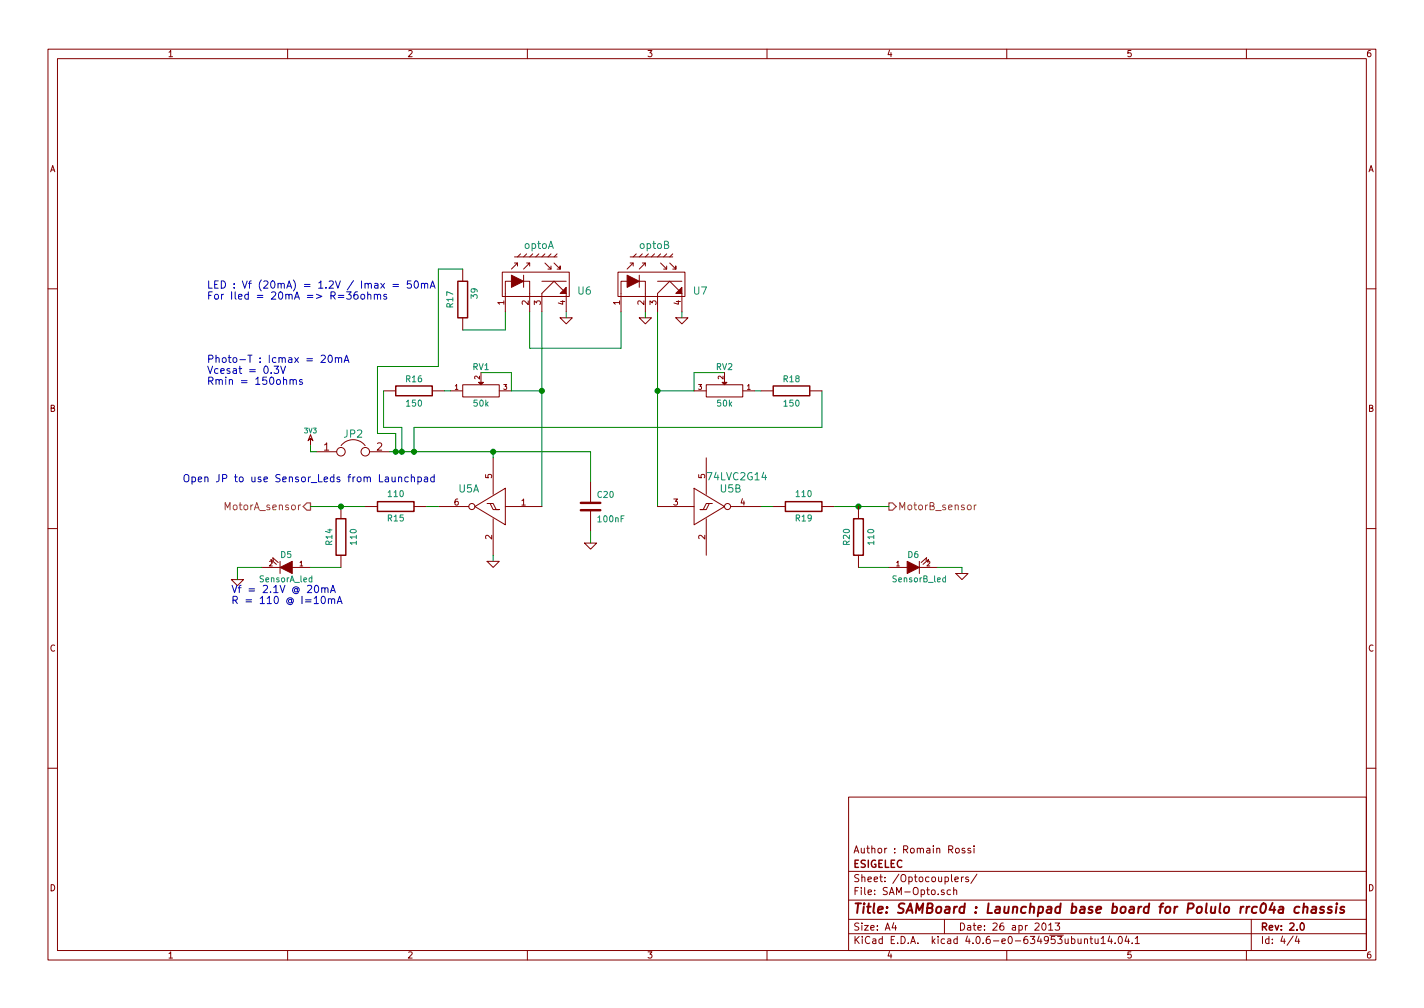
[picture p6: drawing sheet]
<svg xmlns="http://www.w3.org/2000/svg" width="297mm" height="210mm" viewBox="0 0 297 210" stroke-linecap="round" stroke-linejoin="round" font-family="sans-serif">
<g fill="none" stroke="#840000" stroke-width=".21">
<path d="M10 10.3h277v189.9h-277zM12 12.2h273v186.1h-273zM60 10.3v1.9M110 10.3v1.9M160 10.3v1.9M210 10.3v1.9M260 10.3v1.9M96.5 56.1v2.6M104.8 56.8h13.9v5h-13.9zM106.7 58.7h-1.3v6.3M107.3 54.9h.6l-1.2 1.2M107.3 53.6h8.9"/>
<path d="M107.9 54.9v.6M108.6 53l-.7 .6M109.2 58.7h1.3v6.3M109.2 57.4v2.5M109.9 54.9h.6l-1.3 1.2M109.9 53l-.7 .6M110.5 54.9v.6M111.1 53l-.6 .6M112.4 53l-.6 .6M113 58.7h5.1M113.7 54.9l1.2 1.2v-.6M113.7 53l-.7 .6"/>
<path d="M114.3 56.1h.6M114.9 53l-.6 .6M115.6 54.9l1.2 1.2v-.6v.6h-.6M116.2 53l-.6 .6M128.9 56.8h14v5h-14zM130.8 58.7h-1.3v6.3M131.4 54.9h.7l-1.3 1.2M131.4 53.6h8.9M132.1 54.9v.6M132.7 53l-.6 .6M133.3 58.7h1.3v6.3M133.3 57.4v2.5"/>
<path d="M134 54.9h.6l-1.3 1.2M134 53l-.7 .6M134.6 54.9v.6M135.3 53l-.7 .6M136.5 53l-.6 .6M137.2 58.7h5M137.8 54.9l1.3 1.2v-.6M137.8 53l-.6 .6M138.4 56.1h.7M139.1 53l-.7 .6M139.7 54.9l1.3 1.2v-.6v.6h-.7M140.3 53l-.6 .6"/>
<path d="M10 60.2h2M96.5 66.3v2.5M100.3 77.7v2.1M113 65v-3.8l2.6-2.5 2.5 2.5v3.8M116.8 66.3h2.6l-1.3 1.3zM133.3 66.3h2.6l-1.3 1.3zM137.2 65v-3.8l2.5-2.5 2.5 2.5v3.8M141 66.3h2.5l-1.3 1.3zM151.1 77.7v2.1M285 60.2h2M64.8 90.7l.5 1.2-.5-.5-.5 .5zM64.8 91.4v1.6"/>
<path d="M66 94.2h4.2M71.1 93a3.2 3.2 0 0 1 5.1 0M77.1 94.2h4.2M80 81.5h2.5M90.2 81.5h2.5M94 81.5h2.5M96.5 80.3h7.6v2.5h-7.6zM102.9 95.5v7.6M104.1 81.5h2.6M144.8 81.5h2.5M147.3 80.3h7.6v2.5h-7.6zM147.3 95.5v7.6"/>
<path d="M154.9 81.5h2.6M158.7 81.5h2.6M168.9 81.5h2.5M10 110.3h2M54.6 118.4h3.8M56.6 117.3l-.1-.6 1.2 1M57 117l-.1-.7 1.1 1M58.4 117.1v2.5M61 118.4h3.8M71.1 105.7v2.5M71.1 115.8v2.6M76.2 105.7h2.5"/>
<path d="M86.4 105.7h2.5M91.4 105.7h6.4M99.1 105.7l6.3-3.9v7.7zM101.6 105h1.3l.6 1.3h.6h-1.2l-.7-1.3M101.6 117.1h2.5l-1.2 1.3zM102.9 108.2v7.6M105.4 105.7h7.6M121.9 113.3h2.6l-1.3 1.2zM123.2 100.6v4.3M123.2 106.4v4.3M137.2 105.7h7.6M144.8 101.8l6.3 3.9-6.3 3.8z"/>
<path d="M147.3 108.2v7.6M148 105l-.7 1.3h-1.3h.7l.6-1.3h1.3M152.4 105.7h6.3M161.3 105.7h2.5M171.4 105.7h2.6M179.1 105.7v2.5M179.1 115.8v2.6M185.4 118.4h3.8M191.8 118.4h3.8M191.8 117.1v2.5M193.2 117l.1-.7-1.1 1M193.5 117.3l.2-.6-1.2 1"/>
<path d="M199.4 119.6h2.5l-1.2 1.3zM285 110.3h2M48.3 120.9h2.5l-1.3 1.3zM10 160.2h2M177 166.3h108v32h-108zM199.4 177.1l.2-.2 .4 .2 .1 .5-.1 .2-.4 .1-.2-.1zM201.2 177l-.3-.1-.2 .2v.3l.5 .1v.3h-.5M202.5 177l-.4-.1-.2 .2 .1 .3 .5 .1v.3h-.6M203.2 176.4v.2M203.2 176.9v1M285 160.2h2M60 198.3v1.9"/>
<path d="M110 198.3v1.9M160 198.3v1.9M177 194.8h108M177 191.8h108M177 187.8h108M177 181.8h108M186.4 192.5l-.3 1h.9M186.8 193v1M196.9 185.7l-.3-.1-.3 .2 .1 .2 .5 .2v.3h-.6M197 191.8v3M198.3 185.7l-.5-.1-.2 .3v.6l.2 .1 .5-.1M198.9 185.7l.2-.1 .4 .1 .1 .9"/>
<path d="M198.9 185.1v1.5M199.2 183.4l.7-.1-.1-.3-.4-.1-.2 .2 .1 .7h.5M200.6 182.9v1M201 182.9l-.4 .3M202 183l-.3-.1-.3 .2 .1 .3 .5 .1v.3h-.6M203.8 182.3l-1.3 2M210 198.3v1.9M217.5 192.7l.2-.2a.8 .8 0 0 1 .5 .8 .8 .8 0 0 1-.5 .7l-.4-.5zM218.7 193l.5-.5v1.5M218.7 194h.9M220.1 192.5h.9l-.5 .6 .5 .1v.7l-.2 .1-.7-.1M226.2 196l.2-.2 .4 .1v.9"/>
<path d="M226.2 195.8v1M227.4 195.8h.5M227.6 195.3v1.3l.3 .2M228.4 195.8l.1 .9 .4 .1 .2-.1M229.1 195.8v1M229.7 195.8l.4-.5v1.5M229.7 196.8h.9M231.5 195.2l-.4 1.1h1M231.8 195.8v1M232.6 196.7v.1M233.4 195.5l.2-.2a.8 .8 0 0 1 .5 .8 .8 .8 0 0 1-.5 .7l-.4-.5zM235 195.2l-.3 1.1h.9"/>
<path d="M235.4 195.8v1M236.2 196.7v.1M236.8 195.8l.4-.5v1.5M236.8 196.8h.9M260 198.3v1.9M261 191.8v6.5M269.7 195.2l-1.2 2M270.5 195.2l-.3 1.1h.9M270.9 195.8v1"/>
<circle cx="71.1" cy="94.2" r=".89"/>
<circle cx="76.2" cy="94.2" r=".89"/>
<circle cx="98.4" cy="105.7" r=".63"/>
<circle cx="151.8" cy="105.7" r=".63"/>
</g>
<path d="M95.5 58.7h2v7.6h-2zM82.5 80.5h7.7v2h-7.7zM161.3 80.5h7.6v2h-7.6zM70.1 108.2h2v7.6h-2zM78.7 104.6h7.7v2.1h-7.7zM163.8 104.6h7.6v2.1h-7.6zM178.1 108.2h2v7.6h-2zM271.3 192.7l.3-.2a.8 .8 0 0 1 .5 .8 .8 .8 0 0 1-.5 .7l-.4-.5z" fill="none" stroke="#840000" stroke-width=".3"/>
<path d="M271.1 189.2l-.2-.1a.67 .67 0 0 0-.8 .4v.8l.2 .1 .6-.1M271.9 189.3l.3-.2 .5 .1-.1 1.2M272 188.4l-.2 2M273.7 189.2h.8l-.1 1.2M274.5 189.6l-.7 .1a.4 .4 0 0 0-.3 .3 .4 .4 0 0 0 .3 .4l.6-.1M276.2 189.2l-.5-.1-.3 .4 .2 .3 .5 .1 .1 .3-.2 .1h-.7M277.8 189.2l-.5-.1-.3 .4 .3 .3 .4 .1 .1 .3-.1 .1h-.8M278.8 189.1l-.2 1.3M278.9 188.4l-.1 .2 .2-.1-.1-.1-.1 .2M280.4 189.2l-.5-.1-.3 .4 .3 .3 .4 .1 .1 .3-.1 .1h-.8" fill="none" stroke="#840000" stroke-width=".41"/>
<g fill="#840000" stroke="#840000" stroke-width=".21">
<path d="M99.8 79.8h1l-.5 .5z"/>
<path d="M58.4 118.4l2.6-1.3v2.5z"/>
<path d="M189.2 117.1l2.6 1.3-2.6 1.2z"/>
<path d="M106.7 57.4l2.5 1.3-2.5 1.2z"/>
<path d="M118.1 59.9v1.3h-1.3z"/>
<path d="M130.8 57.4l2.5 1.3-2.5 1.2z"/>
<path d="M142.2 59.9v1.3h-1.2z"/>
<path d="M150.6 79.8h1l-.5 .5z"/>
</g>
<g fill="none" stroke="#008400" stroke-width=".21">
<path d="M96.5 56.1h-5.1v20.3h-12.7v14h3.8v3.8M100.3 77.7h6.4v3.8h6.3M105.4 65v3.8h-8.9M110.5 65v7.6h19v-7.6M113 65v40.7M118.1 65v1.3M134.6 65v1.3M137.2 65v40.7M142.2 65v1.3M151.1 77.7h-6.3v3.8h-7.6M64.8 93v1.2h1.2M80 81.5v7.6h3.8v5.1"/>
<path d="M81.3 94.2h41.9v6.4M92.7 81.5h1.3M102.9 94.2v1.3M157.5 81.5h1.2M171.4 81.5v7.6h-85v5.1M54.6 118.4h-5.1v2.5M64.8 118.4h6.3M64.8 105.7h11.4M88.9 105.7h2.5M102.9 115.8v1.3M123.2 110.7v2.6M158.7 105.7h2.6"/>
<path d="M174 105.7h11.4M179.1 118.4h6.3M195.6 118.4h5.1v1.2"/>
</g>
<g fill="#008400" stroke="#008400" stroke-width=".25">
<circle cx="113" cy="81.5" r=".51"/>
<circle cx="137.2" cy="81.5" r=".51"/>
<circle cx="102.9" cy="94.2" r=".51"/>
<circle cx="83.8" cy="94.2" r=".51"/>
<circle cx="86.4" cy="94.2" r=".51"/>
<circle cx="82.6" cy="94.2" r=".51"/>
<circle cx="71.1" cy="105.7" r=".51"/>
<circle cx="179.1" cy="105.7" r=".51"/>
</g>
<g fill="none" stroke="#0000c2" stroke-width=".21">
<path d="M82 59.3h1.1M82 59.8h1.1M85.8 58.6h-.8l-.1 .7 .3-.1 .5 .1 .1 .5-.3 .3-.6-.1M86.6 58.7l.2-.1a.81 .81 0 0 1 .5 .8 .81 .81 0 0 1-.5 .7 .98 .98 0 0 1-.2-1.4zM87.9 59.3l.1-.1a.36 .36 0 0 1 .6 .1v.8M87.9 59.1v1M88.6 59.3a.35 .35 0 0 1 .3-.2 .35 .35 0 0 1 .3 .2v.8M89.9 59.7h.7M57.2 76.4h.9l-.5 .6h.4l.1 .2-.1 .5-.2 .2-.6-.2M58.5 76.4l.6 1.5 .5-1.5M60.5 79.3l.1-.1a.36 .36 0 0 1 .6 .2v.8M60.5 79.2v1"/>
<path d="M61.2 79.4a.35 .35 0 0 1 .3-.2 .35 .35 0 0 1 .3 .2v.8M63 79.2h-.3l-.2 .2v.2l.5 .2v.3h-.5M67 74.2l.6-.1 .3 .4-1 1.1h1M68.6 74.2l.2-.1a.81 .81 0 0 1 .5 .7 .81 .81 0 0 1-.5 .8l-.2-.1-.2-.5zM70 74.7a.36 .36 0 0 1 .6 .1v.8M70 74.6v1M70.6 74.8a.35 .35 0 0 1 .3-.2 .35 .35 0 0 1 .4 .2v.8M71.8 75.6l.5-1.5 .5 1.5M71.9 75.2h.7M72.3 60.9h1l-.6 .6h.4l.2 .2-.1 .5-.3 .2-.6-.2M74.5 60.9l-.4 .1a.99 .99 0 0 0 0 1.4l.5-.2 .1-.5-.3-.2h-.3l-.3 .2M75.3 61.5l.3-.1 .4 .1 .1 .6-.2 .2-.3 .1-.3-.2z"/>
<path d="M76.7 61.5h.1a.36 .36 0 0 1 .6 .1v.8M76.7 60.9v1.5M78.1 61.5h.1a.36 .36 0 0 1 .5 .1v.8M78.1 61.4v1M78.7 61.6a.35 .35 0 0 1 .4-.2 .35 .35 0 0 1 .3 .2v.8M80.6 61.5l-.3-.1-.3 .2 .1 .2 .5 .2v.3h-.6M89.7 60.1l.5-1.5 .6 1.5M81.8 99.5v.9l.4 .1 .2-.2M82.4 99.5v1M83.1 99.6h.1a.36 .36 0 0 1 .6 .1v.8M83.1 99.5v1M85.2 99.6l-.5-.1-.3 .3 .2 .6h.6"/>
<path d="M85.8 99.6h.1a.36 .36 0 0 1 .6 .1v.8M85.8 99v1.5M87.2 99.6l.4-.1 .3 .3-.1 .6h-.6M87.2 99.5v1.5M88.5 99.6h.6l.1 .9M89.2 99.8l-.7 .2a.3 .3 0 0 0 .2 .5l.5-.1M90.6 99.6l-.5-.1-.3 .3 .2 .6h.6M90.6 99v1.5M67.1 122.8l.1-.1a.36 .36 0 0 1 .6 .1v.8M67.1 122.6v1M67.1 124.5l.3-.1a.81 .81 0 0 1 .5 .7 .81 .81 0 0 1-.5 .8l-.3-.2-.1-.4zM67.8 122.8a.35 .35 0 0 1 .3-.2 .35 .35 0 0 1 .3 .2v.8"/>
<path d="M68.5 125h.1a.36 .36 0 0 1 .6 .1v.8M68.5 124.9v1M68.9 123.6l.5-1.5 .6 1.5M69.1 123.2h.7M69.2 125.1a.35 .35 0 0 1 .3-.2 .35 .35 0 0 1 .3 .2v.8M70.3 125.9l.5-1.5 .5 1.5M70.5 125.5h.7"/>
</g>
<path d="M62.7 105.3l-.4 .3M201.9 105.5l.2-.2 .4 .2 .1 .6-.2 .2h-.3l-.2-.1zM203.2 105.3v1M203.7 105.3l-.5 .3" fill="none" stroke="#848400" stroke-width=".21"/>
<path d="M64 104.9h.8v1.5h-.8l-.8-.7zM185.4 104.9h.8l.7 .8-.7 .7h-.8z" fill="none" stroke="#848400" stroke-width=".25"/>
<path d="M121.2 106.4h4M121.2 104.9h4" fill="none" stroke="#840000" stroke-width=".51"/>
<path d="M65 120.6l-.3-.1-.2 .3 .1 .5h.4M65 120.1v1.3M197.2 120.6l-.3-.1-.3 .3 .1 .5h.5M197.2 120.1v1.3" fill="none" stroke="#008484" stroke-width=".21"/>
<text font-size="2.8" fill="#840000" x="178" y="190.5">Title: SAMBoard : Launchpad base board for Polulo rrc04a chassis</text>
<g font-size="2.1" fill="#008484">
<text x="109.3" y="51.9">optoA</text>
<text x="133.5" y="51.9">optoB</text>
<text x="120.6" y="61.4">U6</text>
<text x="144.7" y="61.4">U7</text>
<text x="71.8" y="91.3">JP2</text>
<text x="147.8" y="100.2">74LVC2G14</text>
<text x="95.7" y="102.7">U5A</text>
<text x="150.3" y="102.7">U5B</text>
</g>
<g font-size="2.1" fill="#0000c2">
<text x="43.2" y="60.2">LED : Vf (20mA) = 1.2V / Imax = 50mA</text>
<text x="43.2" y="62.5">For Iled = 20mA =&gt; R=36ohms</text>
<text x="43.2" y="75.7">Photo-T : Icmax = 20mA</text>
<text x="43.2" y="78">Vcesat = 0.3V</text>
<text x="43.2" y="80.3">Rmin = 150ohms</text>
<text x="38.1" y="100.6">Open JP to use Sensor_Leds from Launchpad</text>
<text x="48.3" y="123.7">Vf = 2.1V @ 20mA</text>
<text x="48.3" y="126">R = 110 @ I=10mA</text>
</g>
<g font-size="2.1" fill="#840000">
<text x="67.5" y="94">1</text>
<text x="78.6" y="94">2</text>
<text x="178" y="178">Author : Romain Rossi</text>
<text x="178" y="184">Sheet: /Optocouplers/</text>
<text x="178" y="181">ESIGELEC</text>
<text x="178" y="186.7">File: SAM-Opto.sch</text>
<text x="178" y="196.9">KiCad E.D.A. kicad 4.0.6-e0-634953ubuntu14.04.1</text>
<text x="178" y="194.1">Size: A4</text>
<text x="200" y="194.1">Date: 26 apr 2013</text>
<text x="263" y="194.1">Rev: 2.0</text>
<text x="263" y="196.9">Id: 4/4</text>
</g>
<g font-size="2.1" fill="#848400">
<text x="47.3" y="106.4">MotorA_sensor</text>
<text x="187.4" y="106.4">MotorB_sensor</text>
</g>
<g font-size="1.8" fill="#840000">
<text x="35" y="11.9">1</text>
<text x="85" y="11.9">2</text>
<text x="135" y="11.9">3</text>
<text x="185" y="11.9">4</text>
<text x="235" y="11.9">5</text>
<text x="285" y="11.9">6</text>
<text x="10.4" y="35.9">A</text>
<text x="285.4" y="35.9">A</text>
<text x="105.2" y="63.6" transform="rotate(-90 105.2 63.6)">1</text>
<text x="110.2" y="63.6" transform="rotate(-90 110.2 63.6)">2</text>
<text x="112.8" y="63.6" transform="rotate(-90 112.8 63.6)">3</text>
<text x="117.9" y="63.6" transform="rotate(-90 117.9 63.6)">4</text>
<text x="129.3" y="63.6" transform="rotate(-90 129.3 63.6)">1</text>
<text x="134.4" y="63.6" transform="rotate(-90 134.4 63.6)">2</text>
<text x="136.9" y="63.6" transform="rotate(-90 136.9 63.6)">3</text>
<text x="142" y="63.6" transform="rotate(-90 142 63.6)">4</text>
<text x="10.4" y="85.9">B</text>
<text x="285.4" y="85.9">B</text>
<text x="102.6" y="99.8" transform="rotate(-90 102.6 99.8)">5</text>
<text x="147.1" y="99.8" transform="rotate(-90 147.1 99.8)">5</text>
<text x="94.8" y="105.4">6</text>
<text x="108.7" y="105.4">1</text>
<text x="140.5" y="105.4">3</text>
<text x="154.5" y="105.4">4</text>
<text x="102.6" y="112.5" transform="rotate(-90 102.6 112.5)">2</text>
<text x="147.1" y="112.5" transform="rotate(-90 147.1 112.5)">2</text>
<text x="10.4" y="135.9">C</text>
<text x="285.4" y="135.9">C</text>
<text x="10.4" y="185.9">D</text>
<text x="285.4" y="185.9">D</text>
<text x="35" y="199.9">1</text>
<text x="85" y="199.9">2</text>
<text x="135" y="199.9">3</text>
<text x="185" y="199.9">4</text>
<text x="235" y="199.9">5</text>
<text x="285" y="199.9">6</text>
</g>
<g font-size="1.8" fill="#008484">
<text x="94.5" y="64.1" transform="rotate(-90 94.5 64.1)">R17</text>
<text x="99.6" y="62.2" transform="rotate(-90 99.6 62.2)">39</text>
<text x="98.6" y="77.2">RV1</text>
<text x="149.4" y="77.2">RV2</text>
<text x="84.7" y="79.7">R16</text>
<text x="163.5" y="79.7">R18</text>
<text x="84.9" y="84.8">150</text>
<text x="98.9" y="84.8">50k</text>
<text x="149.7" y="84.8">50k</text>
<text x="163.6" y="84.8">150</text>
<text x="81.1" y="103.7">110</text>
<text x="124.7" y="103.8">C20</text>
<text x="166.2" y="103.7">110</text>
<text x="69.3" y="113.6" transform="rotate(-90 69.3 113.6)">R14</text>
<text x="74.4" y="113.5" transform="rotate(-90 74.4 113.5)">110</text>
<text x="80.9" y="108.7">R15</text>
<text x="124.9" y="108.9">100nF</text>
<text x="166" y="108.7">R19</text>
<text x="177.2" y="113.6" transform="rotate(-90 177.2 113.6)">R20</text>
<text x="182.3" y="113.5" transform="rotate(-90 182.3 113.5)">110</text>
<text x="58.6" y="116.4">D5</text>
<text x="189.4" y="116.4">D6</text>
<text x="54.3" y="121.4">SensorA_led</text>
<text x="186.4" y="121.4">SensorB_led</text>
</g>
<g font-size="1.4" fill="#840000">
<text x="94.9" y="81.3">1</text>
<text x="100.1" y="79.1" transform="rotate(-90 100.1 79.1)">2</text>
<text x="105" y="81.3">3</text>
<text x="145.7" y="81.3">3</text>
<text x="150.9" y="79.1" transform="rotate(-90 150.9 79.1)">2</text>
<text x="155.8" y="81.3">1</text>
<text x="56.1" y="118.1">2</text>
<text x="62.5" y="118.1">1</text>
<text x="186.9" y="118.1">1</text>
<text x="193.3" y="118.1">2</text>
</g>
<text font-size="1.4" fill="#008484" x="63.5" y="90.4">3V3</text>
</svg>
